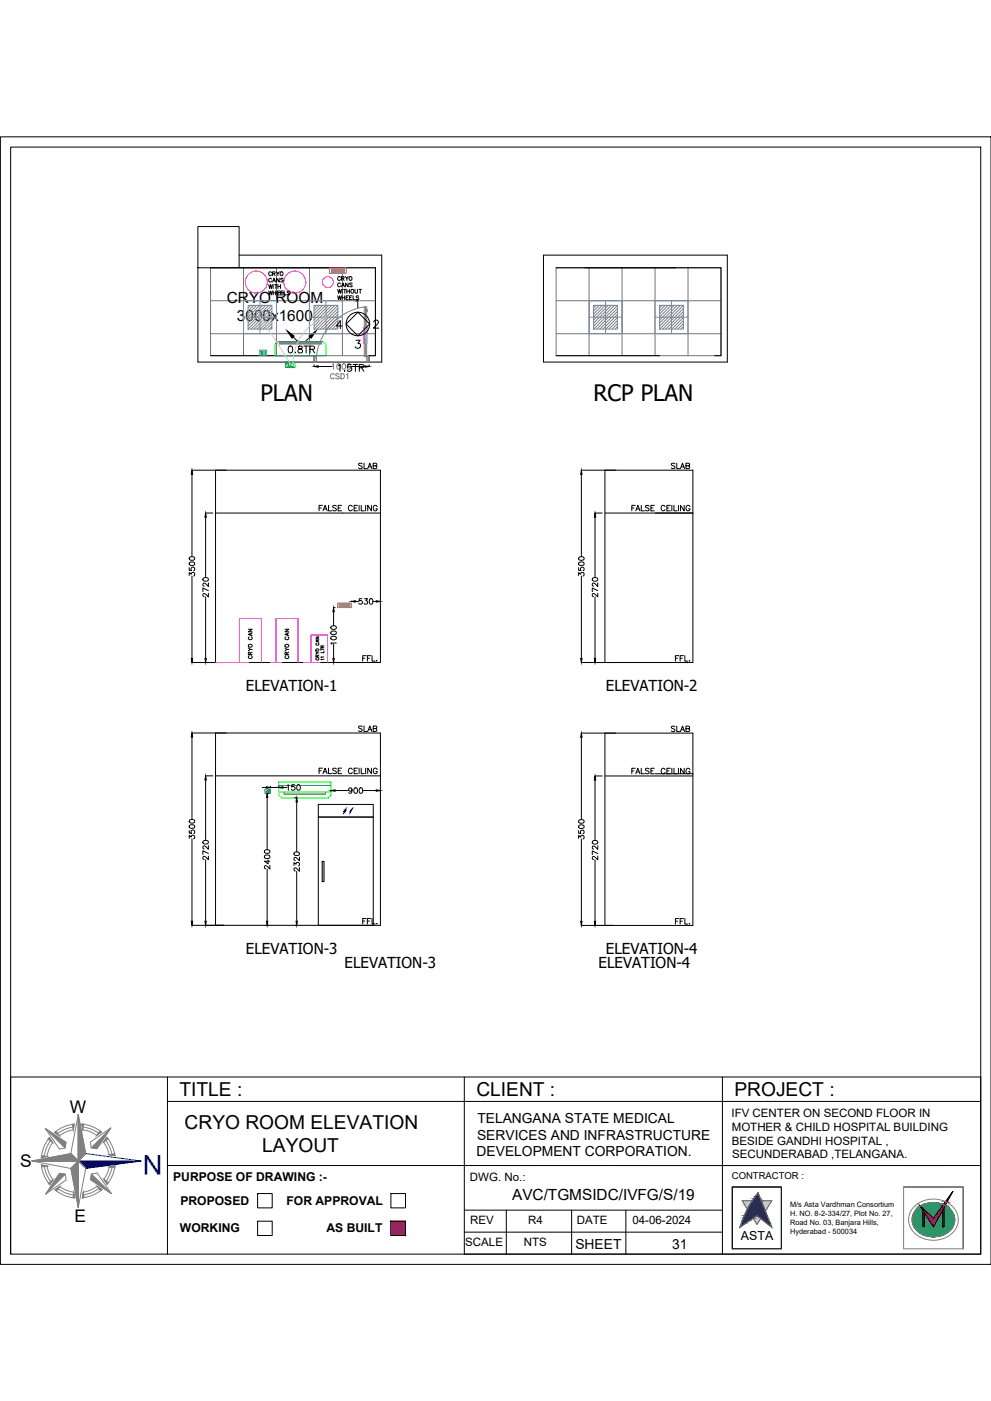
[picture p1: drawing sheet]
<svg xmlns="http://www.w3.org/2000/svg" width="420mm" height="594mm" viewBox="0 0 420 594" stroke-linecap="round" stroke-linejoin="round" font-family="sans-serif">
<!-- layer: ELE-4M UPS P.SB -->
<g fill="none" stroke="#767676" stroke-width=".42">
<path d="M89.3 113.5h69.9v37.3h-69.9zM103.2 113.5v37.3M117.2 113.5v37.3M131.2 113.5v37.3M145.2 113.5v37.3M235.8 113.5h69.9v37.3h-69.9zM249.8 113.5v37.3M263.7 113.5v37.3M277.7 113.5v37.3M291.7 113.5v37.3M89.3 127.5h69.9M235.8 127.5h69.9"/>
<path d="M89.3 141.5h69.9M235.8 141.5h69.9"/>
</g>
<!-- layer: WALL -->
<path d="M89.3 113.5h69.9v37.3h-2.7v2.7M101.4 108.2h60.5v45.3h-78v-40M230.4 108.2h78v45.3h-78zM235.8 113.5h69.9v37.3h-2.7M89.3 150.8h43.9v2.7M235.8 150.8h43.9" fill="none" stroke="#000" stroke-width=".42"/>
<!-- layer: COL -->
<path d="M83.9 96.1h17.5v17.4h-17.5z" fill="none" stroke="#000" stroke-width=".42"/>
<!-- layer: DIM -->
<path d="M133.2 154.7v.7M134.9 155.4h6" fill="none" stroke="#000" stroke-width=".42"/>
<path d="M133.2 155.4l1.7-.3v.6z" fill="#000" stroke="#000" stroke-width=".42"/>
<!-- layer: Single Leaf Door -->
<path d="M154.4 138.7l.2 6.9zM154.4 138.7v6.9h1.1v-6.9M154.4 138.7h1.1M154.6 138.7v6.9M155.3 138.7l.2 6.9zM155.3 138.7v6.9" fill="none" stroke="#f0f" stroke-width=".42"/>
<g fill="#f0f" stroke="#f0f" stroke-width=".42">
<path d="M154.4 138.7v6.9zM154.6 138.7l-.2 6.9z"/>
<path d="M155.3 138.7v6.9zM155.5 138.7l-.2 6.9z"/>
</g>
<path d="M154.4 130.1a24.1 24.1 0 0 0-20.3 21.1M154.4 130.1h1.1v21.1M154.4 130.1v21.1h2.1v2.3M155 130.1v8.6M155.5 131.4h.3v.5h-.3M155.8 131.6v.2M133.2 151.2v2.3h1.2l-.3-.1M134.1 151.2v2.3M155 145.6v5.6M155.6 151.2v2.3" fill="none" stroke="#808080" stroke-width=".42"/>
<path d="M155.3 138.7l.2 6.9z" fill="none" stroke="#0ff" stroke-width=".42"/>
<!-- layer: ELE-6M UPS P.SB -->
<path d="M121.1 153.5h3.9v2.4h-3.9zM121.5 154.2h.6v1.2h-.6zM122.3 154.2h.6v1.2h-.6zM123.1 154.2h.7v1.2h-.7zM124 154.2h.6v1.2h-.6z" fill="none" stroke="#0f0" stroke-width=".42"/>
<!-- layer: M HVAC HIGH WALL UNIT -->
<path d="M136.4 144.8l.9 .3 .8 1.1 .1 4.6h-21.7l.1-4.6 .5-.8 .8-.5 18.5-.1" fill="none" stroke="#0f0" stroke-width=".42"/>
<path d="M118.4 145h18M118.4 145.2h18M118.4 145.4h18M118.4 145.7h18M118.4 145.9h18" fill="none" stroke="#808080" stroke-width=".42"/>
<path d="M121.7 140.3l3 2.2-.9 .9zM131 142.5l3-2.2-2.1 3.1z" fill="#000" stroke="#000" stroke-width=".42"/>
<path d="M124.3 142.9l1.8 1.7M131.5 142.9l-1.8 1.7" fill="none" stroke="#000" stroke-width=".42"/>
<!-- layer: ELE-6A AC SOCKET -->
<g fill="none" stroke="#00ceb6" stroke-width=".42">
<path d="M110.1 148.5h3v2.3h-3zM110.6 148.9h2v1.5h-2zM110.7 149.1h.4v1.1h-.4M110.7 149.1h.4M111.2 148.9v1.5M111.6 149.4h.1M111.9 149.9v.2zM112.2 149.2l.2 .2zM112.4 334.6h2.3v1.9h-2.3zM112.7 334.9h1.6v1.2h-1.6zM113 335.7h.1M113 335.8h.1"/>
<path d="M113.3 335.3h.1M113.5 335.7h.1M113.6 335.8h.1M113.8 334.9v1.2M114.2 335h-.3v1h.3"/>
</g>
<!-- layer: ELE-2NOS OF 6-16 RAW POWER SOCKET -->
<g fill="none" stroke="#ff7f00" stroke-width=".42">
<path d="M139.7 113.5h7.1v2.4h-7.1zM140.6 114h5.3v1.5h-5.3zM140.6 115.2h.5M141.1 114.1h-.5v1.2h.5M141.1 114v1.5M141.2 114v1.5M141.4 114.9l.2 .2zM141.8 114.2v.3zM142.2 115.1h.1M142.5 114v1.5M142.6 114v1.5M142.6 115.2h.5"/>
<path d="M143.1 114.1h-.5v1.2h.5M143.1 114v1.5M143.2 114v1.5M143.4 114.9l.2 .2zM143.8 114.2l.1 .3zM144.2 115.1h.1M144.5 114v1.5M144.8 114.9l.2 .2zM145.2 114.2l.1 .3zM145.6 115.1h.1M143.2 255.8h5.7v1.8h-5.7zM143.9 256.1h4.3v1.2h-4.3z"/>
<path d="M144 256.2h.3M144 257.1h.3M144.4 256.1v1.2M144.7 256.9h.1M144.9 256.5h.1M145.3 257h.1M145.5 256.1v1.2M145.9 256.2h-.3v1l.3-.1M146 256.1v1.2M146.3 256.9h.1M146.5 256.5h.1M146.9 257h.1"/>
<path d="M147.1 256.1v1.2M147.5 256.9h.1M147.7 256.5h.1M148 257h.1"/>
</g>
<!-- layer: ELE-42W EMERGENCY DOWN LIGHT -->
<g fill="none" stroke="#608ec6" stroke-width=".42">
<path d="M103.2 127.5h14v14h-14zM103.2 134.5h14M105.2 129.5h10.1v10.1h-10.1zM110.2 127.5v14M131.2 127.5h14v14h-14zM131.2 134.5h14M133.2 129.5h10v10.1h-10zM138.2 127.5v14M249.8 127.5h13.9v14h-13.9zM249.8 134.5h13.9M251.7 129.5h10.1v10.1h-10.1zM256.7 127.5v14"/>
<path d="M277.7 127.5h14v14h-14zM277.7 134.5h14M279.7 129.5h10.1v10.1h-10.1zM284.7 127.5v14"/>
</g>
<g fill="none" stroke="#808080" stroke-width=".42">
<path d="M106.3 129.5l-1.1 1M107.6 129.5l-2.4 2.3M108.8 129.5l-3.6 3.6M110.1 129.5l-4.9 4.9M111.4 129.5l-6.2 6.2M112.7 129.5l-7.5 7.5M114 129.5l-8.8 8.8M115.3 129.5l-10.1 10.1M115.3 130.8l-8.8 8.8M115.3 132l-7.5 7.6M115.3 133.3l-6.2 6.3M115.3 134.6l-5 5"/>
<path d="M115.3 135.9l-3.7 3.7M115.3 137.2l-2.4 2.4M115.3 138.5l-1.1 1.1M134.2 129.5l-1 1M135.5 129.5l-2.3 2.3M136.8 129.5l-3.6 3.6M138.1 129.5l-4.9 4.9M139.4 129.5l-6.2 6.2M140.7 129.5l-7.5 7.5M141.9 129.5l-8.7 8.8M143.2 129.5l-10 10.1M143.2 130.8l-8.8 8.8"/>
<path d="M143.2 132l-7.5 7.6M143.2 133.3l-6.2 6.3M143.2 134.6l-4.9 5M143.2 135.9l-3.6 3.7M143.2 137.2l-2.3 2.4M143.2 138.5l-1 1.1M252.8 129.5l-1.1 1M254.1 129.5l-2.4 2.3M255.4 129.5l-3.7 3.6M256.6 129.5l-4.9 4.9M257.9 129.5l-6.2 6.2M259.2 129.5l-7.5 7.5"/>
<path d="M260.5 129.5l-8.8 8.8M261.8 129.5l-10.1 10.1M261.8 130.8l-8.8 8.8M261.8 132l-7.5 7.6M261.8 133.3l-6.2 6.3M261.8 134.6l-4.9 5M261.8 135.9l-3.7 3.7M261.8 137.2l-2.4 2.4M261.8 138.5l-1.1 1.1M280.7 129.5l-1 1M282 129.5l-2.3 2.3M283.3 129.5l-3.6 3.6"/>
<path d="M284.6 129.5l-4.9 4.9M285.9 129.5l-6.2 6.2M287.2 129.5l-7.5 7.5M288.5 129.5l-8.8 8.8M289.8 129.5l-10.1 10.1M289.8 130.8l-8.8 8.8M289.8 132l-7.6 7.6M289.8 133.3l-6.3 6.3M289.8 134.6l-5 5M289.8 135.9l-3.7 3.7M289.8 137.2l-2.4 2.4M289.8 138.5l-1.1 1.1"/>
</g>
<!-- layer: ELE-LIGHTING WIRING -->
<path d="M110.2 134.5l13.2 20.3M138.2 134.5a20.4 20.4 0 0 0-13.9 20.3" fill="none" stroke="#debad0" stroke-width=".42"/>
<!-- layer: 0 -->
<g fill="none" stroke="#000" stroke-width=".42">
<path d="M.2 58h420v478.1h-420zM4.5 62.4h411.3v469.4h-411.3zM145.1 138.2h-2.4l1.6-2.2v3.4M146.7 137.4l5-5 5 5-5 5zM150.9 127.7l.8-.6v3.4M158.5 136.5l.6-.8h.7l.6 .7-.5 1.1-1.6 1.6h2.3M150.9 144.3h1.8l-1 1.3a1.13 1.13 0 0 1 .9 1.8 1.13 1.13 0 0 1-2-.4M136.6 365.3h.8v8.5h-.8zM196.9 456.7v75.1h218.9M415.8 456.7h-411.3v75.1M331.2 503.3h-20.7v26.2h20.7M383.1 503.3h25.3v26.2"/>
<path d="M310.5 529.4v-26.1h20.8v26.1"/>
<circle cx="151.7" cy="137.4" r="5"/>
</g>
<!-- layer: MEP_HVAC_RA_DUCT -->
<path d="M91.4 199.4h69.9v81.5h-69.9zM256.5 199.4h37.3v81.5h-37.3zM91.4 217.6h69.9M256.5 217.6h37.4M91.4 310.8h69.9v81.6h-69.9zM256.5 310.9h37.3v81.5h-37.3zM91.4 329h69.9M256.5 329h37.3M277.8 328.1h16.1M135 346.5h23.3v45.9h-23.3zM135 341.1h23.3v5.4h-23.3z" fill="none" stroke="#000" stroke-width=".42"/>
<!-- layer: ELE-SOCKET NMBERING -->
<g fill="none" stroke="#000" stroke-width=".42">
<path d="M135.3 215.4h.9M136.7 214.3h-1.4v2.3M136.9 216.6l.9-2.3 .9 2.3M137.3 215.8h1.1M139.3 214.3v2.3h1.3M142.6 214.6l-.6-.3-1 .3 .3 .6 1.3 .8v.3l-.6 .3-1-.3M143.4 215.4h.9M144.8 214.3h-1.4v2.3h1.4M149.4 214.8a.86 .86 0 0 0-1-.5 .86 .86 0 0 0-.7 .9v.5a.86 .86 0 0 0 .7 .9 .86 .86 0 0 0 1-.5M150.1 215.4h.9M151.6 214.3h-1.5v2.3h1.5M152.3 214.3v2.3"/>
<path d="M153.1 214.3v2.3h1.4M155 214.3v2.3M157.5 214.3v2.3l-1.6-2.3v2.3M159.9 214.8a.86 .86 0 0 0-1-.5 .86 .86 0 0 0-.7 .9v.5a.83 .83 0 0 0 .9 .9 .83 .83 0 0 0 .8-.9h-.5M267.9 215.4h.9M269.3 214.3h-1.4v2.3M269.5 216.6l.9-2.3 .9 2.3M269.9 215.8h1.1M271.9 214.3v2.3h1.3M275.2 214.6l-.6-.3-1 .3 .3 .6 1.3 .8v.3l-.6 .3-1-.3M276 215.4h.9M277.4 214.3h-1.4v2.3h1.4"/>
<path d="M282 214.8a.86 .86 0 0 0-1-.5 .86 .86 0 0 0-.7 .9v.5a.86 .86 0 0 0 .7 .9 .86 .86 0 0 0 1-.5M282.7 215.4h.9M284.2 214.3h-1.5v2.3h1.5M284.9 214.3v2.3M285.7 214.3v2.3h1.4M287.6 214.3v2.3M290.1 214.3v2.3l-1.6-2.3v2.3M292.5 214.8a.86 .86 0 0 0-1-.5 .86 .86 0 0 0-.7 .9v.5a.83 .83 0 0 0 .9 .9 .83 .83 0 0 0 .8-.9h-.5M267.9 326.9h.9M269.3 325.8h-1.4v2.3M269.5 328.1l.9-2.3 .9 2.3M269.9 327.3h1.1"/>
<path d="M271.9 325.8v2.3h1.3M275.2 326.1l-.6-.3-1 .3 .3 .6 1.3 .7v.4l-.6 .3-1-.3M276 326.9h.9M277.4 325.8h-1.4v2.3h1.4M282 326.3a.86 .86 0 0 0-1-.5 .86 .86 0 0 0-.7 .9v.5a.86 .86 0 0 0 .7 .9 .86 .86 0 0 0 1-.5M282.7 326.9h.9M284.2 325.8h-1.5v2.3h1.5M284.9 325.8v2.3M285.7 325.8v2.3h1.4M287.6 325.8v2.3M290.1 325.8v2.3l-1.6-2.3v2.3M292.5 326.3a.86 .86 0 0 0-1-.5 .86 .86 0 0 0-.7 .9v.5a.83 .83 0 0 0 .9 .9 .83 .83 0 0 0 .8-.9h-.5"/>
</g>
<!-- layer: ELE-4M UPS P.SB -->
<g fill="none" stroke="#000" stroke-width=".42">
<path d="M81.4 199.4h14.5M246.5 199.4h14.5M81.4 201.1v34.9M87.1 217.6h3.1M87.2 219.3v25.6M246.5 201.1v34.9M252.2 217.6h3.1M252.3 219.3v25.6M80.3 238.6a1.16 1.16 0 0 1 1.5-.4 1.16 1.16 0 0 1 .6 1.3 1.16 1.16 0 0 1-1.4 .4 1.16 1.16 0 0 1-.7-1.3zM80.3 236.4a1.16 1.16 0 0 1 1.5-.5 1.16 1.16 0 0 1 .6 1.4 1.16 1.16 0 0 1-1.4 .4 1.16 1.16 0 0 1-.7-1.3zM245.4 238.6a1.16 1.16 0 0 1 1.5-.4 1.16 1.16 0 0 1 .6 1.3 1.16 1.16 0 0 1-1.4 .4 1.16 1.16 0 0 1-.7-1.3zM245.4 236.4a1.16 1.16 0 0 1 1.5-.5 1.16 1.16 0 0 1 .6 1.4 1.16 1.16 0 0 1-1.4 .4 1.16 1.16 0 0 1-.7-1.3z"/>
<path d="M80.2 244v-1.2l.9 .7a.78 .78 0 0 1 1.3-.6 .78 .78 0 0 1-.3 1.4M80.2 240.7v1.1l1 .1a.82 .82 0 0 1 0-1.2 .82 .82 0 0 1 1.2 .1 .82 .82 0 0 1-.3 1.2M81.4 244.3v34.9M86.1 245.2a1.16 1.16 0 0 1 1.5-.4 1.16 1.16 0 0 1 .6 1.3 1.16 1.16 0 0 1-1.4 .5 1.16 1.16 0 0 1-.7-1.4zM87.2 253.1v26.1M88.3 251.6v1.5l-1.8-1.4-.5 .9 .6 .4M88.3 250.5l-2.3-1.2v1.6M88.3 247.1v1.6l-1.8-1.5-.5 .9 .6 .5M141.4 257.6h.7M141.4 259.4v5.9M148.9 254.9v.1M150.7 255h1.4"/>
<path d="M153.4 253.9h-1.1l-.1 1a.82 .82 0 0 1 1.3-.1 .82 .82 0 0 1-.2 1.3 .82 .82 0 0 1-1.2-.3M154.6 253.9h1.2l-.7 .9a.77 .77 0 0 1 .6 1.2 .77 .77 0 0 1-1.4-.2M156.9 254a1.14 1.14 0 0 1 1.4 .8 1.14 1.14 0 0 1-.9 1.4l-.7-.4-.1-.9zM158.1 255h1.4M161.3 254.9v.1M245.3 244v-1.2l.9 .7a.78 .78 0 0 1 1.3-.6 .78 .78 0 0 1-.3 1.4M245.3 240.7v1.1l1 .1a.82 .82 0 0 1 0-1.2 .82 .82 0 0 1 1.2 .1 .82 .82 0 0 1-.3 1.2M246.5 244.3v34.9M251.2 245.2a1.16 1.16 0 0 1 1.4-.4 1.16 1.16 0 0 1 .7 1.3 1.16 1.16 0 0 1-1.4 .5 1.16 1.16 0 0 1-.7-1.4zM252.3 253.1v26.1M253.4 251.6v1.5l-1.9-1.4-.4 .9 .6 .4M253.4 250.5l-2.3-1.2v1.6"/>
<path d="M253.4 247.1v1.6l-1.9-1.5-.4 .9 .6 .5M140.4 270.1a1.16 1.16 0 0 1 1.4-.4 1.16 1.16 0 0 1 .7 1.3 1.16 1.16 0 0 1-1.4 .5 1.16 1.16 0 0 1-.7-1.4zM140.4 267.9a1.16 1.16 0 0 1 1.4-.4 1.16 1.16 0 0 1 .7 1.3 1.16 1.16 0 0 1-1.4 .4 1.16 1.16 0 0 1-.7-1.3zM140.4 265.7a1.16 1.16 0 0 1 1.4-.5 1.16 1.16 0 0 1 .7 1.4 1.16 1.16 0 0 1-1.4 .4 1.16 1.16 0 0 1-.7-1.3zM141.4 273.2v6M142.6 272.7h-2.3l.4 .5M81.4 280.9h13.5M141.4 280.9h.7M246.5 280.9h13.5M81.4 310.8h14.5M81.4 312.6v34.9M246.5 310.9h14.5"/>
<path d="M246.5 312.6v34.9M87.1 329h3.1M87.2 330.7v25.6M111.2 333.9h1.7M113.3 338.2v22.1M113.3 336.5h.6M114.7 333.4v.5h3.5v-.5M119.9 333.9h1.8M121.7 333.2l.5-.4v2.3M124.9 332.8h-1.1l-.1 1a.82 .82 0 0 1 1.2-.1 .82 .82 0 0 1-.1 1.3 .82 .82 0 0 1-1.2-.4M125 338.3h.8M126.1 332.9a1.15 1.15 0 0 1 1.4 .8 1.15 1.15 0 0 1-.8 1.4l-.8-.5-.1-.8z"/>
<path d="M140.3 335.3v.3M142.1 335.2h5.7M149.2 334.8a.72 .72 0 0 1-.9 .6 .72 .72 0 0 1-.3-1.1 .72 .72 0 0 1 1.1 .1l.1 .4a1.1 1.1 0 0 1-.8 1.6l-.5-.3M150.4 334.2a1.15 1.15 0 0 1 1.3 .8 1.15 1.15 0 0 1-.8 1.4l-.8-.5-.1-.8zM152.6 334.2a1.15 1.15 0 0 1 1.4 .8 1.15 1.15 0 0 1-.9 1.4l-.7-.5-.2-.8zM153.8 335.2h5.7M161.3 335.3v.3M252.2 329h3.1M252.3 330.8v25.6M80.2 355.5v-1.2l.9 .6a.78 .78 0 0 1 1.3-.6 .78 .78 0 0 1-.3 1.4M80.2 352.2v1.1l1 .1a.82 .82 0 0 1 0-1.3 .82 .82 0 0 1 1.2 .2 .82 .82 0 0 1-.3 1.2M80.3 350a1.16 1.16 0 0 1 1.5-.4 1.16 1.16 0 0 1 .6 1.3 1.16 1.16 0 0 1-1.4 .5 1.16 1.16 0 0 1-.7-1.4z"/>
<path d="M80.3 347.8a1.16 1.16 0 0 1 1.5-.4 1.16 1.16 0 0 1 .6 1.3 1.16 1.16 0 0 1-1.4 .5 1.16 1.16 0 0 1-.7-1.4zM81.4 355.7v34.9M86.1 356.7a1.16 1.16 0 0 1 1.5-.5 1.16 1.16 0 0 1 .6 1.4 1.16 1.16 0 0 1-1.4 .4 1.16 1.16 0 0 1-.7-1.3zM88.3 358.6v1.5l-1.8-1.4-.5 .9 .6 .4M125.8 340.1v21.1M245.3 355.5v-1.2l.9 .7a.78 .78 0 0 1 1.3-.6 .78 .78 0 0 1-.3 1.4M245.3 352.2v1.1l1 .1a.82 .82 0 0 1 0-1.2 .82 .82 0 0 1 1.2 .1 .82 .82 0 0 1-.3 1.2M245.4 350.1a1.16 1.16 0 0 1 1.5-.5 1.16 1.16 0 0 1 .6 1.4 1.16 1.16 0 0 1-1.4 .4 1.16 1.16 0 0 1-.7-1.3zM245.4 347.9a1.16 1.16 0 0 1 1.5-.5 1.16 1.16 0 0 1 .6 1.4 1.16 1.16 0 0 1-1.4 .4 1.16 1.16 0 0 1-.7-1.3zM246.5 355.8v34.9M251.2 356.7a1.16 1.16 0 0 1 1.4-.4 1.16 1.16 0 0 1 .7 1.3 1.16 1.16 0 0 1-1.4 .5 1.16 1.16 0 0 1-.7-1.4zM253.4 358.6v1.6l-1.9-1.5-.4 .9 .6 .5"/>
<path d="M87.2 364.6v26M88.3 363v1.6l-1.8-1.5-.5 .9 .6 .4M88.3 361.9l-2.3-1.1v1.5M112.2 362.9a1.16 1.16 0 0 1 1.4-.5 1.16 1.16 0 0 1 .7 1.3 1.16 1.16 0 0 1-1.4 .5 1.16 1.16 0 0 1-.7-1.3zM112.2 360.6a1.16 1.16 0 0 1 1.4-.4 1.16 1.16 0 0 1 .7 1.3 1.16 1.16 0 0 1-1.4 .5 1.16 1.16 0 0 1-.7-1.4zM113.3 368.5v22.1M113.7 364.6v1.7l-1.6-1.1h2.3M114.4 367v1.5l-1.9-1.4-.4 .9 .6 .4M124.6 367v-1.2l.9 .7a.77 .77 0 0 1 1.3-.6 .77 .77 0 0 1-.3 1.3M124.7 361.6a1.16 1.16 0 0 1 1.5-.5 1.16 1.16 0 0 1 .7 1.4 1.16 1.16 0 0 1-1.5 .4 1.16 1.16 0 0 1-.7-1.3zM125.8 369.5v21.1M127 367.9v1.6l-1.9-1.5-.5 .9 .6 .4"/>
<path d="M127 363.5v1.5l-1.9-1.4-.5 .9 .6 .4M252.3 364.6v26.1M253.4 363v1.6l-1.9-1.4-.4 .8 .6 .5M253.4 361.9l-2.3-1.1v1.6M81.4 392.4h13.5M113.3 392.4h.6M125 392.4h.8M246.5 392.4h13.5"/>
</g>
<g fill="#000" stroke="#000" stroke-width=".42">
<path d="M81.4 199.4l.3 1.7h-.6zM87.2 217.6l.3 1.7h-.6zM246.5 199.4l.3 1.7h-.6zM252.3 217.6l.3 1.7h-.6zM141.4 257.6l.3 1.8h-.6zM148.9 255l1.8-.3v.6zM159.5 254.7l1.8 .3-1.8 .3zM81.1 279.2h.6l-.3 1.7zM86.9 279.2h.6l-.3 1.7zM141.1 279.2h.6l-.3 1.7zM246.2 279.2h.6l-.3 1.7zM252 279.2h.6l-.3 1.7z"/>
<path d="M81.4 310.8l.3 1.8h-.6zM246.5 310.9l.3 1.7h-.6zM87.2 329l.3 1.7h-.6zM112.9 333.6l1.8 .3-1.8 .3zM113.3 336.5l.3 1.7h-.6zM118.2 333.9l1.7-.3v.6zM140.3 335.2l1.8-.3v.6zM159.5 334.9l1.8 .3-1.8 .3zM252.3 329l.3 1.8h-.6zM125.8 338.3l.3 1.8h-.6zM81.1 390.6h.6l-.3 1.8zM86.9 390.6h.6l-.3 1.8z"/>
<path d="M113 390.6h.6l-.3 1.8zM125.5 390.6h.6l-.3 1.8zM246.2 390.7h.6l-.3 1.7zM252 390.7h.6l-.3 1.7z"/>
</g>
<!-- layer: HVAC -->
<path d="M118.2 331.7h22.1v5.5l-1.1 1.1h-19.9l-1.1-1.1zM118.2 333.1h22.1M118.2 335.8h22.1" fill="none" stroke="#0f0" stroke-width=".42"/>
<path d="M120.5 336.3h17.5M120.5 335.8v1.1h17.5v-1.1" fill="none" stroke="#808080" stroke-width=".42"/>
<!-- layer: SECTION -->
<path d="M146.3 343l-.7 1.4M146.8 343.4l-.7 1.3M147 342.4l-1.5 2.8M149 343l-.7 1.4M149.7 342.4l-1.5 2.8" fill="none" stroke="#00f" stroke-width=".42"/>
<!-- layer: 0 -->
<path d="M136.6 365.3l.8 8.5v-8.5zM136.6 365.3l.8 8.5h-.8z" fill="#dbdbdb" stroke="#dbdbdb" stroke-width=".42"/>
<!-- layer: EQP -->
<g fill="none" stroke="#f0f" stroke-width=".42">
<path d="M129.6 119.6h.1M91.4 280.9h14M101.5 280.9v-18.6h9.3v18.6M114.7 280.9h4.6M117 280.9v-18.6h9.3v18.6M128.7 280.9h7M131.9 280.9v-11.6h7v11.6"/>
<circle cx="108.7" cy="119.6" r="4.7"/>
<circle cx="125" cy="119.6" r="4.7"/>
<circle cx="139" cy="119.6" r="2.33"/>
</g>
<g fill="none" stroke="#000" stroke-width=".42">
<path d="M115.1 115.6a.6 .6 0 0 0-.7-.4 .6 .6 0 0 0-.5 .7v.4a.6 .6 0 0 0 .5 .6 .6 .6 0 0 0 .7-.4M115.1 118.4a.6 .6 0 0 0-.7-.4 .6 .6 0 0 0-.5 .6v.4a.6 .6 0 0 0 .5 .6 .6 .6 0 0 0 .7-.4M115.6 116l.9-.1 .1-.5-1-.1v1.6M115.6 119.6l.6-1.6 .6 1.6M115.8 119.1h.8M116.1 116l.6 .9M117.2 115.3l.6 .7 .6-.7M117.8 116v.9M118.4 118v1.6l-1.1-1.6v1.6M120.1 118.2l-.4-.2-.7 .2 1.1 .9-.4 .5-.7-.2M144.3 117.7a.6 .6 0 0 0-.6-.4 .6 .6 0 0 0-.5 .6v.4a.6 .6 0 0 0 .5 .6 .6 .6 0 0 0 .6-.4M144.8 118.1l.9-.1 .1-.6-1-.1v1.6"/>
<path d="M145.3 118.1l.6 .8M146.4 117.3l.7 .8 .6-.8M147.1 118.1v.8M147.6 120v1.6l-1.1-1.6v1.6M113.9 120.7l.4 1.6 .4-1.6 .4 1.6 .4-1.6M113.9 123.4l.4 1.6 .4-1.6 .4 1.6 .4-1.6M115.8 120.7v1.6M115.8 123.4v1.6M115.8 124.2h1.1M116.4 120.7h1.1M116.9 123.4v1.6M117 120.7v1.6"/>
<path d="M117.5 124.2h.6M117.8 120.7v1.6M117.8 121.5h1.1M118.5 123.4h-1v1.6h1M118.9 120.7v1.6M119 124.2h.6M120 123.4h-1v1.6h1M120.5 123.4v1.6h.9M122.9 123.6l-.4-.2-.7 .2 1.1 1-.4 .4-.7-.2M143.2 122.7l.4 1.6 .3-1.6 .4 1.6 .4-1.6M143.2 125.4l.4 1.7 .3-1.7 .4 1.7 .4-1.7M144.3 120.4a.6 .6 0 0 0-.6-.4 .6 .6 0 0 0-.5 .6v.4a.6 .6 0 0 0 .5 .6 .6 .6 0 0 0 .6-.4"/>
<path d="M144.8 121.6l.6-1.6 .6 1.6M145 121.1h.8M145 122.7v1.6M145 125.4v1.7M145 126.2h1.1M145.7 122.7h1M146.1 125.4v1.7M146.2 122.7v1.6M146.7 126.2h.7M147.1 122.7v1.6M147.1 123.5h1M147.8 125.4h-1.1v1.7h1.1"/>
<path d="M148.1 122.7v1.6M148.2 126.2h.6M149.2 125.4h-1v1.7h1M149.3 120.2l-.4-.2-.7 .2 1.1 1-.4 .4-.7-.2M149.7 125.4v1.7h.9M150.5 122.7v1.2l.4 .4 .6-.2 .1-1.4M152.1 125.7l-.4-.3-.7 .3 1.1 .9-.4 .5-.7-.3M152.2 122.7h1.1M152.7 122.7v1.6M133.9 276.3l.6 .5-.6 .5M133.9 270.1h1.3l-1.3 .9h1.3M134.2 279a.47 .47 0 0 0-.3 .5 .47 .47 0 0 0 .5 .4h.3a.47 .47 0 0 0 .5-.4 .47 .47 0 0 0-.3-.5"/>
<path d="M134.2 272.7a.47 .47 0 0 0-.3 .5 .47 .47 0 0 0 .5 .4h.3a.47 .47 0 0 0 .5-.4 .47 .47 0 0 0-.3-.5M134.5 278.6v-.7l-.5-.1-.1 .8h1.3M134.5 276.8h.7M134.8 271.5v.6M135.2 271.3l-1.3 .5 1.3 .5M135.2 277.7l-.7 .5M136 275.3h1.3M136 274.9v.8M136.7 274.6l-.1-.7-.4-.1-.2 .8h1.3M137.3 279.6h-1.3l.3 .3M137.3 278.6h-1.3l.3 .3M137.3 276v.8h-1.3"/>
<path d="M137.3 273.8l-.6 .4"/>
<circle cx="119.4" cy="116" r=".75"/>
<circle cx="148.6" cy="118" r=".75"/>
<circle cx="149.4" cy="123.4" r=".75"/>
<circle cx="134.5" cy="275.6" r=".59"/>
</g>
<!-- layer: hatch -->
<path d="M415.8 456.7v75.1" fill="none" stroke="#000" stroke-width=".42"/>
<!-- layer: TITLE -->
<g fill="none" stroke="#808080" stroke-width=".42">
<path d="M19.2 478.5l8.8 5.9-.4 2.4-2.4 .4zM30.9 477.9a14.6 14.6 0 0 0-6.4 2.7M33.2 472.6v19.7v-19.7M34.6 476.6a15.7 15.7 0 0 1 8.5 3.4l-2.1 1.5a13.3 13.3 0 0 0-5.9-2.4zM35.3 477.9a14.6 14.6 0 0 1 6.4 2.6M13.5 492.3h19.7l-3.1 3.2 3.1-3.2zM17.5 494l2.5 .4a13.3 13.3 0 0 0 2.5 5.9l-1.4 2.1a15.7 15.7 0 0 1-3.6-8.4zM18.8 494.6a14.6 14.6 0 0 0 2.7 6.4M20.9 482.4l1.4 2.1a13.2 13.2 0 0 0-2.4 5.9l-2.4 .5a15.7 15.7 0 0 1 3.4-8.5zM21.4 483.8a14.6 14.6 0 0 0-2.6 6.4M23.1 480.2a15.7 15.7 0 0 1 8.4-3.5l-.4 2.4a13.3 13.3 0 0 0-5.9 2.5M23.1 480.2l2.1 1.4"/>
<path d="M25.3 497.5l2.4 .4 .4 2.4-8.7 6zM30 489.2l3.2 3.1-3.2-3.1M30 489.2l-16.5 3.1 16.6 3.2 3.1 16.5 3.2-16.6M36.3 489.1l-3.1-16.5-3.2 16.6M36.3 489.1l-3.1 3.2v19.7v-19.7l3.2 3.1-3.2-3.1zM38.3 484.3l8.7-6-5.9 8.8-2.4-.4zM38.8 497.8l2.4-.4 6 8.7-8.8-5.9zM44.8 483.6a14.6 14.6 0 0 1 2.7 6.2M45.3 482.2a15.7 15.7 0 0 1 3.4 7.8l-2.4-.3a13.4 13.4 0 0 0-2.4-5.4zM46.3 494.8l2.5-.3a15.8 15.8 0 0 1-3.4 7.7l-1.4-2.1a13.4 13.4 0 0 0 2.3-5.3zM47.5 494.6a14.6 14.6 0 0 1-2.5 6.2M23.3 504.6l2-1.4a13.4 13.4 0 0 0 6 2.3l.4 2.5a15.7 15.7 0 0 1-8.4-3.4z"/>
<path d="M24.7 504.1a14.6 14.6 0 0 0 6.4 2.6M35.3 505.5a13.4 13.4 0 0 0 5.9-2.5l2 1.4a15.7 15.7 0 0 1-8.3 3.6zM41.9 504a14.6 14.6 0 0 1-6.4 2.7"/>
</g>
<g fill="#808080" stroke="#808080" stroke-width=".42">
<path d="M33.2 472.6l3.1 16.5-3.1 3.2z"/>
<path d="M33.2 492.3v19.7l-3.1-16.5z"/>
<path d="M41.2 503l2 1.4-.6 .5z"/>
<path d="M38.8 497.8l8.4 8.3-8.8-5.9z"/>
<path d="M44 500.1l1.9 1.4-.5 .7z"/>
<path d="M35.3 505.5l.4 2.3-.8 .2z"/>
<path d="M31.3 505.5l.4 2.5-.8-.1z"/>
<path d="M20.6 501.7l1.9-1.4-1.4 2.1z"/>
<path d="M23.3 504.6l2-1.4-1.3 1.9z"/>
<path d="M25.3 497.5l2.4 .4-8.3 8.4z"/>
<path d="M13.5 492.3l16.5-3.1 3.2 3.1z"/>
<path d="M17.5 494l2.5 .4-2.4 .4z"/>
<path d="M17.6 490l2.3 .4-2.4 .5z"/>
<path d="M47 478.3l-5.9 8.8-2.4-.4z"/>
<path d="M42.4 479.6l.7 .5-2.1 1.4z"/>
<path d="M45.3 482.2l.5 .7-1.9 1.4z"/>
<path d="M34.6 476.6l.8 .1-.3 2.4z"/>
<path d="M19.2 478.5l8.8 5.9-.4 2.4z"/>
<path d="M30.7 476.8l.8-.1-.4 2.4z"/>
<path d="M20.9 482.4l1.4 2.1-1.9-1.4z"/>
<path d="M23.1 480.2l.7-.5 1.4 1.9z"/>
<path d="M46.3 489.7l2.3-.5 .1 .8z"/>
<path d="M46.3 494.8l2.5-.3-.2 .8z"/>
</g>
<path d="M36.3 489.1l23.5 3.2-23.4 3.1" fill="none" stroke="#00f" stroke-width=".42"/>
<path d="M33.2 492.3h26.6l-23.4 3.1z" fill="#00f" stroke="#00f" stroke-width=".42"/>
<!-- layer: MEP_HVAC_TEXT -->
<path d="M71 456.7v75.1M306.3 456.7v75.1M71 467h344.8M71 494.2h344.8M196.9 513.2h109.4M214.7 513.2v18.6M242.4 513.2v18.6M265.3 513.2v18.6M196.9 522.5h109.4" fill="none" stroke="#000" stroke-width=".42"/>
<!-- layer: 0.0 -->
<path d="M109.2 506.1h6.2v6.1h-6.2zM109.2 517.8h6.2v6.1h-6.2zM165.7 506.1h6.2v6.1h-6.2zM165.7 517.8h6.2v6.1h-6.2zM389.9 511.1l5.9 5.6 8.2-11.5-8.2 15zM391.2 513.2v7h.8v-5.8M400.3 512v8.2h-.8v-6.8" fill="none" stroke="#000" stroke-width=".42"/>
<!-- layer: MEP_HVAC_TEXT -->
<path d="M165.7 517.8l6.2 6.1v-6.1zM165.7 517.8l6.2 6.1h-6.2z" fill="#f00" stroke="#f00" stroke-width=".42"/>
<!-- layer: 0.0 -->
<g fill="#000" stroke="#000" stroke-width=".42">
<path d="M391.2 513.2l.2 .2zM400.3 512v1.2h-.7z"/>
<path d="M391.2 513.4l.8 1zM391.2 513.4l.8 1h-.8z"/>
<path d="M391.2 514.4l.8 5.8v-5.8zM391.2 514.4l.8 5.8h-.8z"/>
<path d="M399.6 513.2l.7 .2zM399.6 513.2l.7 .2z"/>
<path d="M399.5 513.4l.8 6.8v-6.8zM399.5 513.4l.8 6.8h-.8z"/>
</g>
<g fill="#139b48" stroke="#139b48" stroke-width=".42">
<path d="M395.4 510h.6z"/>
<path d="M399.5 513.4l-.1 .2z"/>
<path d="M395.2 524.4h1.1z"/>
<path d="M395.4 510h.9zM395.3 510h1z"/>
<path d="M395.3 510h1.2zM395 510h1.5z"/>
<path d="M395 510h1.7zM394.8 510h1.9z"/>
<path d="M394.8 510h2.1zM394.6 510h2.3z"/>
<path d="M394.6 510h2.5zM394.4 510h2.7z"/>
<path d="M394.4 510l2.9 .1zM394.1 510.1h3.2z"/>
<path d="M394.1 510.1h3.5zM394 510.1h3.6z"/>
<path d="M394 510.1h3.8zM393.7 510.1h4.1z"/>
<path d="M393.7 510.1l4.3 .1zM393.5 510.2h4.5z"/>
<path d="M393.5 510.2h4.7zM393.3 510.2h4.9z"/>
<path d="M393.3 510.2l5.1 .1zM393.1 510.3h5.3z"/>
<path d="M393.1 510.3h5.5zM392.9 510.3h5.7z"/>
<path d="M392.9 510.3l5.9 .1zM392.7 510.4h6.1z"/>
<path d="M392.7 510.4h6.3zM392.5 510.4h6.5z"/>
<path d="M392.5 510.4l6.7 .1zM392.3 510.5h6.9z"/>
<path d="M392.3 510.5l7.1 .1zM392.1 510.6h7.3z"/>
<path d="M392.1 510.6h7.5zM391.9 510.6h7.7z"/>
<path d="M391.9 510.6l7.9 .1zM391.7 510.7h8.1z"/>
<path d="M391.7 510.7l8.3 .1zM391.5 510.8h8.5z"/>
<path d="M391.5 510.8h8.5zM391.3 510.9h8.6z"/>
<path d="M391.3 510.9h8.6zM391 511.1h8.8z"/>
<path d="M391 511.1h8.8zM390.6 511.2h9.1z"/>
<path d="M400.7 511.2l.4 .1zM400.7 511.2l.4 .1z"/>
<path d="M390.6 511.2h9.1zM390.3 511.4h9.2z"/>
<path d="M400.6 511.3l.8 .3zM400.6 511.3l.8 .3h-.9z"/>
<path d="M390.1 511.6l.2 .1zM389.8 511.7h.5z"/>
<path d="M400.5 511.6l1.3 .2zM400.5 511.6l1.3 .2h-1.4z"/>
<path d="M389.8 511.7l.7 .3zM389.5 512l.3-.3 .7 .3z"/>
<path d="M400.4 511.8l1.7 .2zM400.4 511.8l1.7 .2h-1.8z"/>
<path d="M400.3 512h1.8zM400.3 512h1.8z"/>
<path d="M389.5 512l1.1 .2zM389.2 512.2l.3-.2 1.1 .2z"/>
<path d="M400.3 512l2.1 .3zM400.3 512l2.1 .3h-2.1z"/>
<path d="M389.2 512.2l1.6 .3-.2-.3zM388.9 512.5l.3-.3 1.6 .3z"/>
<path d="M400.3 512.3l2.4 .2-.3-.2zM400.3 512.3l2.4 .2h-2.4z"/>
<path d="M388.9 512.5l2.1 .2-.2-.2zM388.6 512.7l.3-.2 2.1 .2z"/>
<path d="M400.3 512.5l2.6 .3-.2-.3zM400.3 512.5l2.6 .3h-2.6z"/>
<path d="M388.6 512.7l2.5 .3-.1-.3zM388.6 512.7l2.5 .3h-2.7z"/>
<path d="M400.3 512.8l2.9 .3-.3-.3zM400.3 512.8l2.9 .3h-2.9z"/>
<path d="M388.4 513l2.8 .2zM388.4 513l2.8 .2h-3z"/>
<path d="M388.2 513.2l3 .1zM388.2 513.2l3 .1z"/>
<path d="M400.3 513.1l3.1 .3-.2-.3zM400.3 513.1l3.1 .3h-3.1z"/>
<path d="M388.1 513.3l3.1 .3v-.3zM388.1 513.3l3.1 .3h-3.3z"/>
<path d="M400.3 513.4l3.3 .3-.2-.3zM400.3 513.4l3.3 .3h-3.3z"/>
<path d="M387.9 513.6l3.3 .3v-.3zM387.9 513.6l3.3 .3h-3.5z"/>
<path d="M400.3 513.7l3.5 .3-.2-.3zM400.3 513.7l3.5 .3h-3.5z"/>
<path d="M387.7 513.9l3.5 .3v-.3zM387.7 513.9l3.5 .3h-3.7z"/>
<path d="M400.3 514l3.7 .3-.2-.3zM400.3 514l3.7 .3h-3.7z"/>
<path d="M387.5 514.2l3.7 .3v-.3zM387.5 514.2l3.7 .3h-3.8z"/>
<path d="M400.3 514.3l3.9 .3-.2-.3zM400.3 514.3l3.9 .3h-3.9z"/>
<path d="M387.4 514.5l3.8 .3v-.3zM387.4 514.5l3.8 .3h-4z"/>
<path d="M400.3 514.6l4 .3-.1-.3zM400.3 514.6l4 .3h-4z"/>
<path d="M387.2 514.8l4 .4v-.4zM387.2 514.8l4 .4h-4.1z"/>
<path d="M400.3 514.9l4.2 .4-.2-.4zM400.3 514.9l4.2 .4h-4.2z"/>
<path d="M387.1 515.2l4.1 .3v-.3zM387.1 515.2l4.1 .3h-4.2z"/>
<path d="M400.3 515.3l4.3 .3-.1-.3zM400.3 515.3l4.3 .3h-4.3z"/>
<path d="M387 515.5l4.2 .4v-.4zM387 515.5l4.2 .4h-4.3z"/>
<path d="M400.3 515.6l4.3 .3v-.3zM400.3 515.6l4.3 .3h-4.3z"/>
<path d="M386.9 515.9l4.3 .3v-.3zM386.9 515.9l4.3 .3h-4.4z"/>
<path d="M400.3 515.9l4.4 .4-.1-.4zM400.3 515.9l4.4 .4h-4.4z"/>
<path d="M386.8 516.2l4.4 .3v-.3zM386.8 516.2l4.4 .3h-4.4z"/>
<path d="M400.3 516.3l4.5 .3-.1-.3zM400.3 516.3l4.5 .3h-4.5z"/>
<path d="M390.3 511.4l5.5 5.2 3.7-5.2zM390.3 511.4l5.5 5.2z"/>
<path d="M386.8 516.5l4.4 .4v-.4zM386.8 516.5l4.4 .4h-4.5z"/>
<path d="M400.3 516.6l4.5 .4v-.4zM400.3 516.6l4.5 .4h-4.5z"/>
<path d="M386.7 516.9l4.5 .3v-.3zM386.7 516.9l4.5 .3h-4.5z"/>
<path d="M400.3 517l4.5 .3v-.3zM400.3 517l4.5 .3h-4.5z"/>
<path d="M386.7 517.2l4.5 .4v-.4zM386.7 517.2l4.5 .4h-4.5z"/>
<path d="M400.3 517.3l4.5 .4v-.4zM400.3 517.3l4.5 .4h-4.5z"/>
<path d="M386.7 517.6l4.5 .3v-.3zM386.7 517.6l4.5 .3h-4.4z"/>
<path d="M400.3 517.7l4.4 .3 .1-.3zM400.3 517.7l4.4 .3h-4.4z"/>
<path d="M386.8 517.9l4.4 .4v-.4zM386.8 517.9l4.4 .4h-4.4z"/>
<path d="M400.3 518l4.4 .4v-.4zM400.3 518l4.4 .4h-4.4z"/>
<path d="M386.8 518.3l4.4 .3v-.3zM386.8 518.3l4.4 .3h-4.3z"/>
<path d="M400.3 518.4l4.3 .3 .1-.3zM400.3 518.4l4.3 .3h-4.3z"/>
<path d="M386.9 518.6l4.3 .3v-.3zM386.9 518.6l4.3 .3h-4.2z"/>
<path d="M400.3 518.7l4.2 .3 .1-.3zM400.3 518.7l4.2 .3h-4.2z"/>
<path d="M387 518.9l4.2 .4v-.4zM387 518.9l4.2 .4h-4.1z"/>
<path d="M400.3 519l4.1 .4 .1-.4zM400.3 519l4.1 .4h-4.1z"/>
<path d="M387.1 519.3l4.1 .3v-.3zM387.1 519.3l4.1 .3h-4z"/>
<path d="M400.3 519.4l3.9 .3 .2-.3zM400.3 519.4l3.9 .3h-3.9z"/>
<path d="M387.2 519.6l4 .3v-.3zM387.2 519.6l4 .3h-3.8z"/>
<path d="M400.3 519.7l3.8 .3 .1-.3zM400.3 519.7l3.8 .3h-3.8z"/>
<path d="M399.4 513.6l.1 6.4zM399.4 513.6l.1 6.4h-3.7z"/>
<path d="M392 514.5l3.6 5.5zM392 514.5l3.6 5.5h-3.6z"/>
<path d="M400.3 520h3.8zM400.3 520l3.7 .2z"/>
<path d="M395.8 520l3.7 .2zM395.8 520l3.7 .2z"/>
<path d="M392 520l3.8 .2zM392 520l3.8 .2z"/>
<path d="M387.4 519.9l3.8 .3v-.3zM387.4 519.9l3.8 .3h-3.7z"/>
<path d="M387.5 520.2h16.5zM387.5 520.2l16.4 .1z"/>
<path d="M387.6 520.3h16.3zM387.6 520.3h16.3z"/>
<path d="M387.6 520.3l16.1 .3 .2-.3zM387.6 520.3l16.1 .3h-15.9z"/>
<path d="M387.8 520.6h15.9zM387.8 520.6h15.9z"/>
<path d="M387.8 520.6l15.7 .3 .2-.3zM387.8 520.6l15.7 .3h-15.5z"/>
<path d="M388 520.9h15.5zM388 520.9h15.5z"/>
<path d="M388 520.9l15.3 .3 .2-.3zM388 520.9l15.3 .3h-15.1z"/>
<path d="M388.2 521.2h15.1zM388.2 521.2h15z"/>
<path d="M388.3 521.2h14.9zM388.3 521.2l14.8 .2z"/>
<path d="M388.5 521.4h14.6zM388.5 521.4l14.5 .1z"/>
<path d="M388.5 521.5h14.5zM388.5 521.5l14.3 .2z"/>
<path d="M388.7 521.7h14.1zM388.7 521.7l14 .1z"/>
<path d="M388.8 521.8h13.9zM388.8 521.8l13.7 .2z"/>
<path d="M389 522h13.5zM389 522h13.4z"/>
<path d="M389.1 522h13.3zM389.1 522l13.1 .2z"/>
<path d="M389.3 522.2h12.9zM389.3 522.2l12.8 .1z"/>
<path d="M389.4 522.3h12.7zM389.4 522.3l12.5 .2z"/>
<path d="M389.6 522.5h12.3zM389.6 522.5h12.2z"/>
<path d="M389.7 522.5h12.1zM389.7 522.5l11.9 .2z"/>
<path d="M389.9 522.7h11.7zM389.9 522.7l11.6 .1z"/>
<path d="M390 522.8h11.5zM390 522.8l11.2 .1z"/>
<path d="M390.3 522.9h10.9zM390.3 522.9l10.9 .1z"/>
<path d="M390.4 523h10.8zM390.4 523l10.5 .1z"/>
<path d="M390.6 523.1h10.3zM390.6 523.1l10.2 .1z"/>
<path d="M390.7 523.2h10.1zM390.7 523.2l9.8 .1z"/>
<path d="M391 523.3h9.5zM391 523.3l9.4 .1z"/>
<path d="M391.1 523.4h9.3zM391.1 523.4l9.1 .1z"/>
<path d="M391.3 523.5h8.9zM391.3 523.5h8.8z"/>
<path d="M391.4 523.5h8.7zM391.4 523.5l8.4 .2z"/>
<path d="M391.7 523.7h8.1zM391.7 523.7h8z"/>
<path d="M391.8 523.7h7.9zM391.8 523.7l7.6 .1z"/>
<path d="M392.1 523.8h7.3zM392.1 523.8h7.2z"/>
<path d="M392.2 523.8h7.1zM392.2 523.8l6.8 .1z"/>
<path d="M392.5 523.9h6.5zM392.5 523.9l6.4 .1z"/>
<path d="M392.6 524h6.3zM392.6 524l6 .1z"/>
<path d="M392.9 524.1h5.7zM392.9 524.1h5.6z"/>
<path d="M393 524.1h5.5zM393 524.1l5.2 .1z"/>
<path d="M393.3 524.2h4.9zM393.3 524.2h4.7z"/>
<path d="M393.5 524.2h4.5zM393.5 524.2h4.2z"/>
<path d="M393.8 524.2h3.9zM393.8 524.2l3.8 .1z"/>
<path d="M393.9 524.3h3.7zM393.9 524.3h3.4z"/>
<path d="M394.2 524.3h3.1zM394.2 524.3h3z"/>
<path d="M394.3 524.3h2.9zM394.3 524.3l2.6 .1z"/>
<path d="M394.6 524.4h2.3zM394.6 524.4h2.2z"/>
<path d="M394.7 524.4h2.1zM394.7 524.4h1.7z"/>
<path d="M395 524.4h1.4zM395 524.4h1.3z"/>
<path d="M395.2 524.4h.8zM395.5 524.4h.5z"/>
</g>
<g fill="#ed1f24" stroke="#ed1f24" stroke-width=".42">
<path d="M404 505.2l-2.4 4.3h-.7z"/>
<path d="M400.9 509.5h.7z"/>
<path d="M400 510.8l.4 .2z"/>
<path d="M400 510.8h.9z"/>
<path d="M400.9 509.5l.6 .2zM401.2 509.7h.3z"/>
<path d="M400.9 509.5l.3 .2zM400.9 509.5l.3 .2z"/>
<path d="M400.8 509.7l.6 .1zM400.8 509.7l.6 .1z"/>
<path d="M400.7 509.8l.2 1 .5-1zM400.7 509.8l.2 1h-.9z"/>
<path d="M400 510.8l.8 .2zM400.4 511h.4z"/>
<path d="M399.8 511l.9 .1zM399.8 511l.9 .1h-1z"/>
<path d="M399.7 511.1l.8 .4 .2-.4zM399.7 511.1l.8 .4h-1z"/>
<path d="M399.5 511.5l-1.8 5.2 2.8-5.2zM399.5 511.5l-1.8 5.2h-1.9z"/>
<path d="M390.2 511.5l5.6 5.2zM390.2 511.5l5.6 5.2h-2.3z"/>
<path d="M393.5 516.7l2.3 3.5zM393.5 516.7h4.2l-1.9 3.5z"/>
</g>
<!-- layer: 0 -->
<path d="M389.9 511.1l.4 .3z" fill="#ed1f24" stroke="#ed1f24" stroke-width=".42"/>
<!-- layer: 0.0 -->
<path d="M310.5 503.3h20.7l.1 26.2h-20.8zM383.1 503.3h25.3v26.2h-25.3zM387.6 511.6l2.7-1.9 3.7-1.1h3.7l3.6 1.1 2.7 2.1 1.8 2.6 .5 3.2-.9 3-1.1 1.7-1.5 1.4-3.8 1.8-4.4 .4-4.3-1.2-3.1-2.4-1.1-1.7-.7-1.9-.2-2 .4-1.8 .8-1.8zM388.6 512.8a10.2 10.2 0 0 1 15.5 1.6 6.8 6.8 0 0 1-4.8 9.4 9.3 9.3 0 0 1-12.5-5.6 6.2 6.2 0 0 1 1.8-5.4z" fill="none" stroke="#808080" stroke-width=".42"/>
<!-- layer: 0 -->
<g fill="#c7c8ca" stroke="#c7c8ca" stroke-width=".42">
<path d="M316.3 511.7h1.1l-.3 .5z"/>
<path d="M322.7 509.2h4.5l-2.1 3.4z"/>
<path d="M319.3 516.6l1.7-1.2 1.4 1.2z"/>
<path d="M319.3 516.6l3.2 .1z"/>
<path d="M314.7 509.2l4.3 .4 .4-.4zM314.7 509.2l4.3 .4h-4.1z"/>
<path d="M314.9 509.6l3.8 .4 .3-.4zM314.9 509.6l3.8 .4h-3.5z"/>
<path d="M315.2 510l3.1 .4 .4-.4zM315.2 510l3.1 .4h-2.8z"/>
<path d="M315.5 510.4l2.5 .4 .3-.4zM315.5 510.4l2.5 .4h-2.3z"/>
<path d="M315.7 510.8l2 .5 .3-.5zM315.7 510.8l2 .5h-1.7z"/>
<path d="M316 511.3l1.4 .4 .3-.4zM316 511.3l1.4 .4h-1.1z"/>
<path d="M316.3 511.7l.3 .5h.5zM316.6 512.2h.5l-.3 .4z"/>
<path d="M322.7 509.2l1.4 3.4h1zM324.1 512.6h1l-.6 1z"/>
<path d="M319.3 516.6l3.2 .1zM319.4 516.7h3.1l-1.5 2.5z"/>
</g>
<path d="M319.3 516.6l1.7 2.6 1.5-2.5M319.6 509.2h-4.9l2.1 3.4M321.4 505.7l5.8 14.7-6.2-5-7.3 5 3.5-8.2zM322.7 509.2h4.5l-2.7 4.4" fill="none" stroke="#636466" stroke-width=".42"/>
<g fill="#293189" stroke="#293189" stroke-width=".42">
<path d="M321.4 505.7l.7 1.7h-1.9z"/>
<path d="M314.4 518.5h2.1l-2.8 1.9z"/>
<path d="M321 515.4h4.2l1.3 3.1z"/>
<path d="M320.2 507.4l2.2 .9-.3-.9zM320.2 507.4l2.2 .9h-2.8z"/>
<path d="M319.6 508.3l3.1 .9-.3-.9zM319.6 508.3l3.1 .9h-3.7z"/>
<path d="M319 509.2l3.9 .4-.2-.4zM319 509.2l3.9 .4h-4.2z"/>
<path d="M318.7 509.6l4.4 .4-.2-.4zM318.7 509.6l4.4 .4h-4.7z"/>
<path d="M318.4 510l4.9 .5-.2-.5zM318.4 510l4.9 .5h-5.2z"/>
<path d="M318.1 510.5l5.3 .4-.1-.4zM318.1 510.5l5.3 .4h-5.5z"/>
<path d="M317.9 510.9l5.7 .5-.2-.5zM317.9 510.9l5.7 .5h-6z"/>
<path d="M317.6 511.4l6.2 .4-.2-.4zM317.6 511.4l6.2 .4h-6.4z"/>
<path d="M317.4 511.8l6.6 .5-.2-.5zM317.4 511.8l6.6 .5h-6.9z"/>
<path d="M317.1 512.3l7.1 .4-.2-.4zM317.1 512.3l7.1 .4h-7.3z"/>
<path d="M316.9 512.7l7.4 .5-.1-.5zM316.9 512.7l7.4 .5h-7.7z"/>
<path d="M316.6 513.2l7.9 .5-.2-.5zM316.6 513.2l7.9 .5h-8.1z"/>
<path d="M316.4 513.7l8.3 .5-.2-.5zM316.4 513.7l8.3 .5h-8.5z"/>
<path d="M316.2 514.2l8.7 .4-.2-.4zM316.2 514.2l8.7 .4h-8.9z"/>
<path d="M316 514.6l9.2 .8-.3-.8zM316 514.6l9.2 .8h-9.6z"/>
<path d="M315.6 515.4h5.4zM315.6 515.4l5.1 .2z"/>
<path d="M315.6 515.6l3.7 .9 1.4-.9zM315.6 515.6l3.7 .9h-4.1z"/>
<path d="M315.2 516.5l2.7 1 1.4-1zM315.2 516.5l2.7 1h-3.1z"/>
<path d="M321 515.4l3.8 3.1h1.7zM324.8 518.5h1.7l.7 1.9z"/>
<path d="M314.8 517.5l1.7 1 1.4-1zM314.8 517.5l1.7 1h-2.1z"/>
</g>
<text font-size="11.6" fill="#00f" x="68.8" y="489.9" transform="rotate(180 68.8 489.9)">N</text>
<g font-size="9.6">
<text x="110.4" y="170">PLAN</text>
<text x="251.6" y="170.2">RCP PLAN</text>
</g>
<g font-size="8.1">
<text x="76.1" y="464.8">TITLE :</text>
<text x="202" y="464.8">CLIENT :</text>
<text x="311.4" y="464.8">PROJECT :</text>
<text x="78.3" y="478.6">CRYO ROOM ELEVATION</text>
<text x="111.2" y="488.4">LAYOUT</text>
</g>
<g font-size="7.4">
<text x="29.6" y="471.8">W</text>
<text x="8.5" y="495.1">S</text>
<text x="31.7" y="518.3">E</text>
</g>
<text font-size="6.6" x="121.4" y="151">0.8TR</text>
<g font-size="6.5">
<text x="96.2" y="128.5">CRYO ROOM</text>
<text x="100.5" y="136.3">3000x1600</text>
<text x="217.1" y="509">AVC/TGMSIDC/IVFG/S/19</text>
</g>
<g font-size="6.4">
<text x="104.3" y="293.2">ELEVATION-1</text>
<text x="256.9" y="293.2">ELEVATION-2</text>
<text x="104.3" y="404.6">ELEVATION-3</text>
<text x="256.9" y="404.7">ELEVATION-4</text>
<text x="146.1" y="410.6">ELEVATION-3</text>
<text x="253.8" y="410.6">ELEVATION-4</text>
</g>
<text font-size="6.2" x="142.5" y="158.7">1.5TR</text>
<g font-size="5.9">
<text x="202.4" y="476.2">TELANGANA STATE MEDICAL</text>
<text x="202.3" y="483.2">SERVICES AND INFRASTRUCTURE</text>
<text x="202.1" y="490.3">DEVELOPMENT CORPORATION.</text>
<text x="244" y="529.6">SHEET</text>
<text x="285" y="529.6">31</text>
</g>
<g font-size="5.7">
<text x="151" y="200">SLAB</text>
<text x="283.6" y="200">SLAB</text>
<text x="151" y="311.5">SLAB</text>
<text x="283.6" y="311.5">SLAB</text>
<text x="152.8" y="393">FFL.</text>
</g>
<g font-size="5.3">
<text x="139.3" y="161.9">CSD1</text>
<text x="152.8" y="281.5">FFL.</text>
<text x="285.4" y="281.5">FFL.</text>
<text x="134.4" y="329.1">FALSE CEILING</text>
<text x="285.4" y="393">FFL.</text>
<text x="314.1" y="525.8">ASTA</text>
</g>
<g font-size="5.2">
<text x="73.4" y="500.9">PURPOSE OF DRAWING :-</text>
<text x="76.5" y="510.9">PROPOSED</text>
<text x="121.5" y="510.9">FOR APPROVAL</text>
<text x="76.3" y="522.2">WORKING</text>
<text x="138.4" y="522.2">AS BUILT</text>
</g>
<g font-size="4.9">
<text x="108.3" y="280.5" transform="rotate(-90 108.3 280.5)">CRYO CAN</text>
<text x="123.8" y="280.5" transform="rotate(-90 123.8 280.5)">CRYO CAN</text>
<text x="310.1" y="473.6">IFV CENTER ON SECOND FLOOR IN</text>
<text x="310.2" y="479.4">MOTHER &amp; CHILD HOSPITAL BUILDING</text>
<text x="310.2" y="485.3">BESIDE GANDHI HOSPITAL ,</text>
<text x="310.4" y="491.2">SECUNDERABAD ,TELANGANA.</text>
<text x="199.3" y="500.7">DWG. No.:</text>
<text x="199.3" y="519.1">REV</text>
<text x="223.9" y="519.1">R4</text>
<text x="244.6" y="519.1">DATE</text>
<text x="268.1" y="519.1">04-06-2024</text>
<text x="197.3" y="528.4">SCALE</text>
<text x="222.1" y="528.4">NTS</text>
</g>
<text font-size="4" x="310.3" y="499.9">CONTRACTOR :</text>
<g font-size="3.1">
<text x="335" y="515.7">H. NO. 8-2-334/27, Plot No. 27,</text>
<text x="335" y="511.9">M/s Asta Vardhman Consortium</text>
<text x="335" y="519.4">Road No. 03, Banjara Hills,</text>
<text x="335" y="523.1">Hyderabad - 500034</text>
</g>
</svg>
